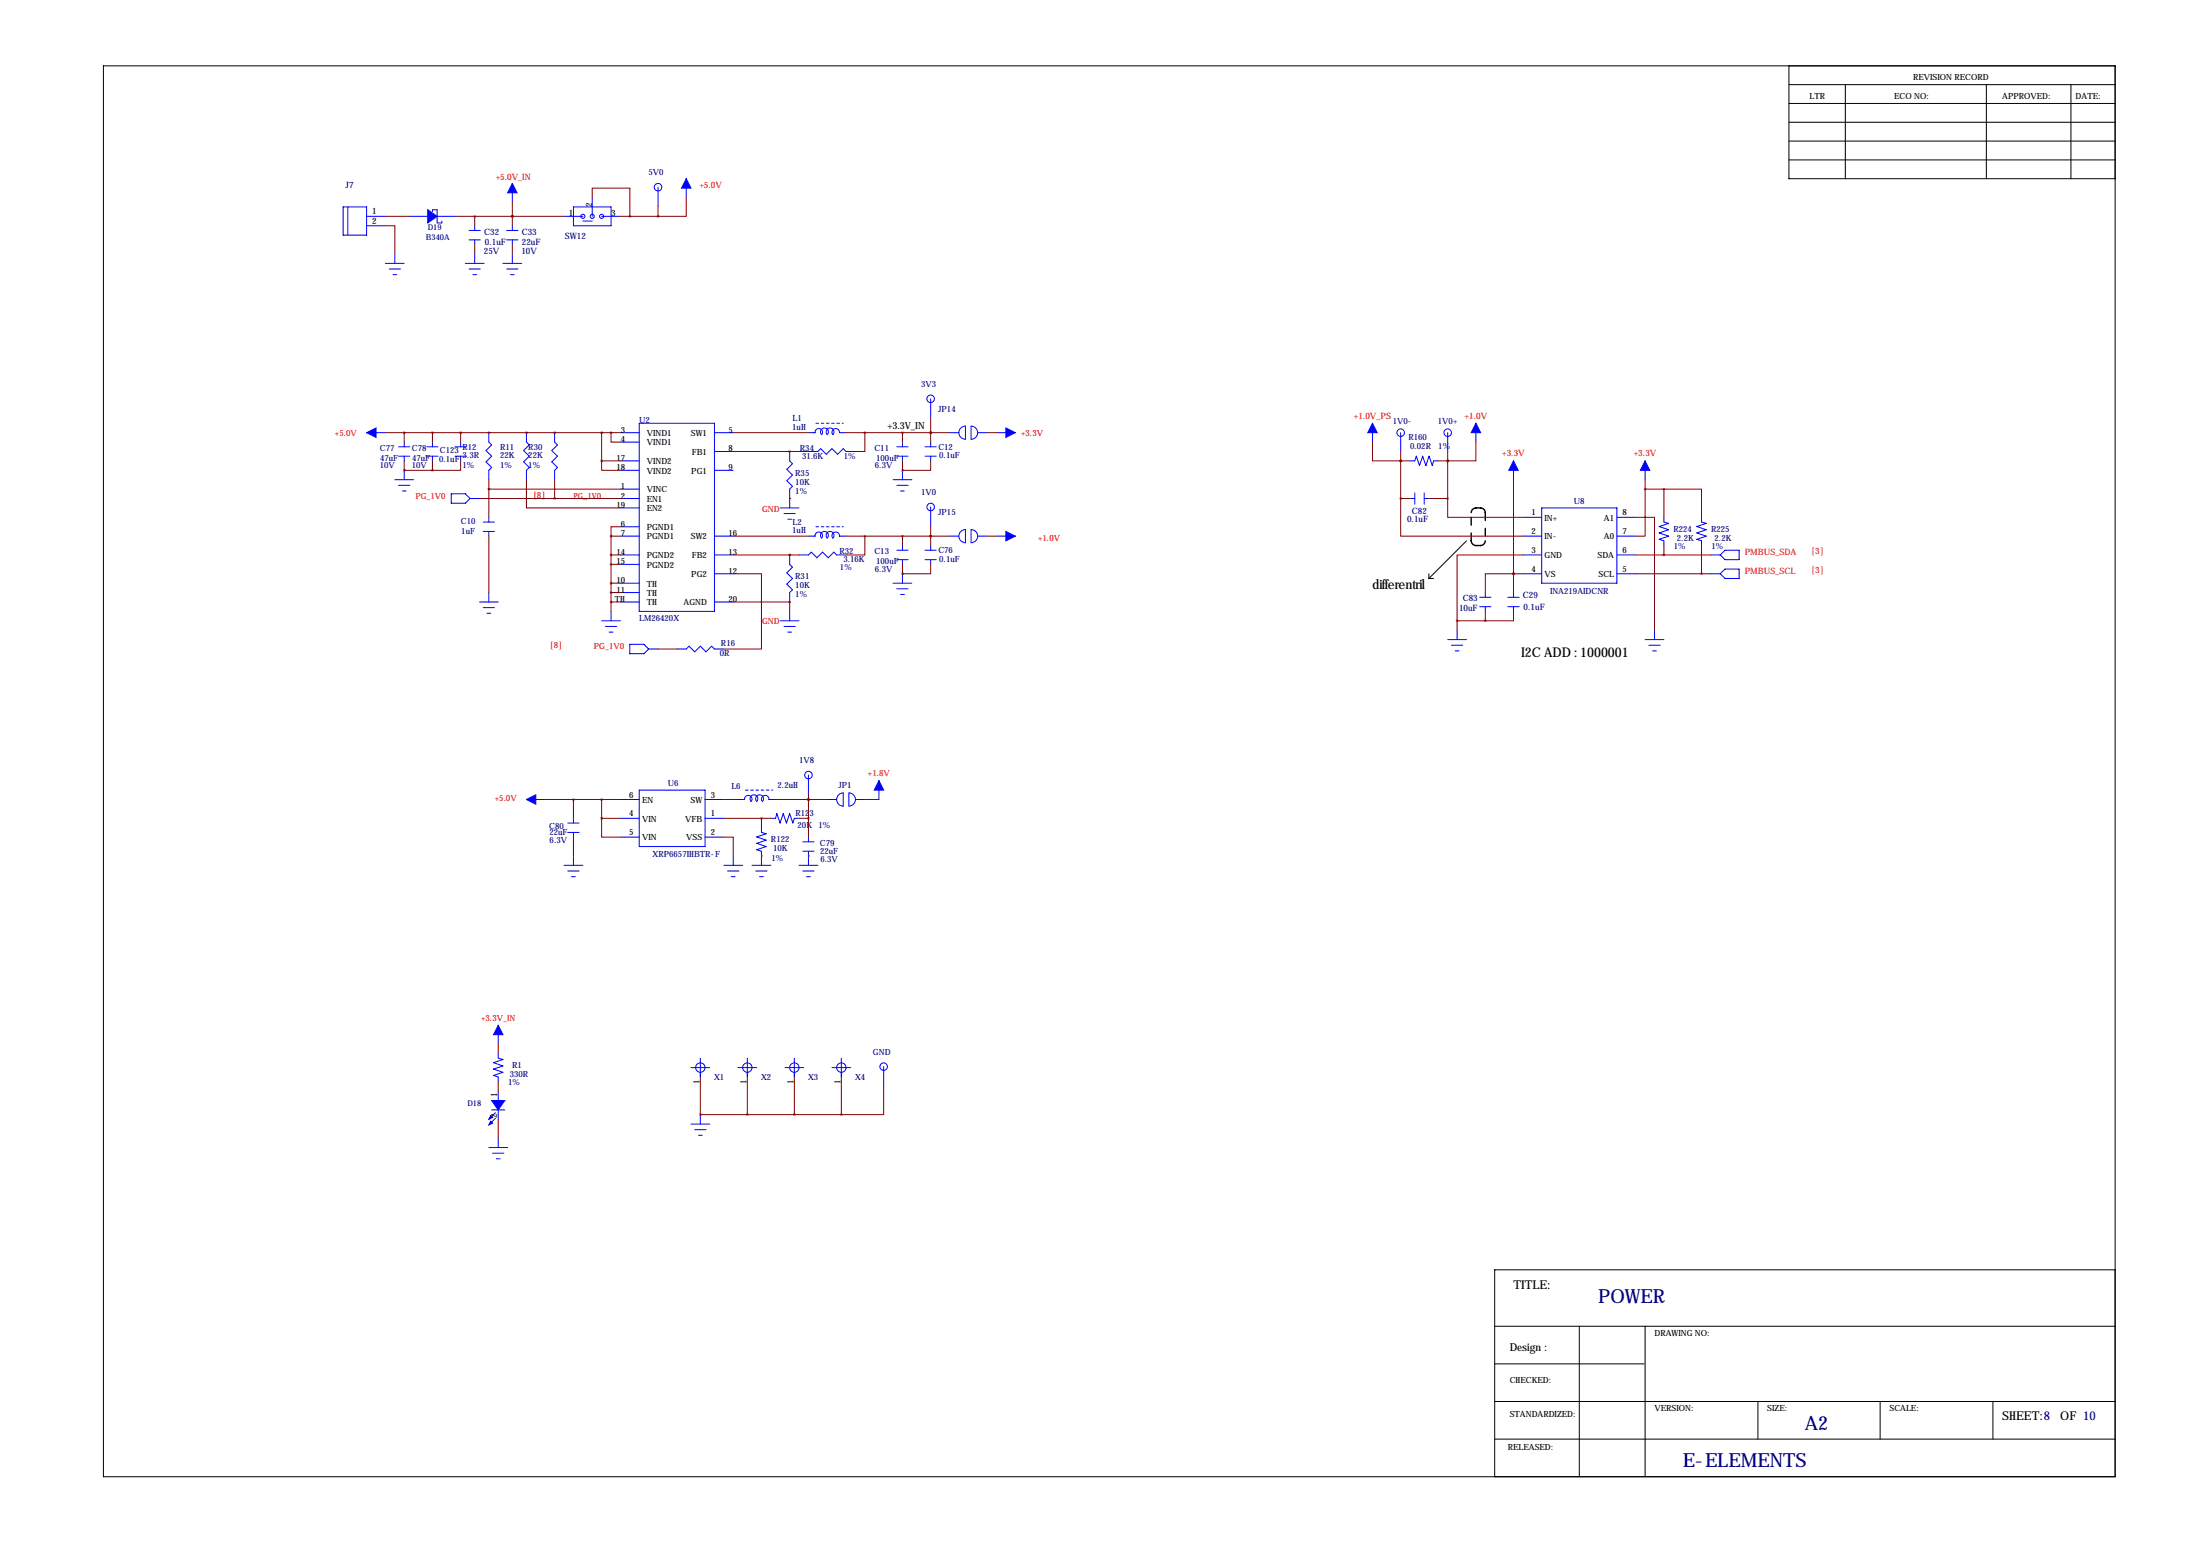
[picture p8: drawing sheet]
<svg xmlns="http://www.w3.org/2000/svg" width="594mm" height="419mm" viewBox="0 0 594 419" stroke-linecap="round" stroke-linejoin="round" font-family="sans-serif">
<g fill="none" stroke="#000" stroke-width=".27">
<path d="M27.9 17.8h543.6v381h-543.6zM483.4 17.8v30.5h88.1M483.4 22.9h88.1M483.4 27.9h88.1M483.4 33h88.1M483.4 38.1h88.1M498.6 22.9v25.4M536.7 22.9v25.4M559.6 22.9v25.4M483.4 43.2h88.1M386.1 154.9v1.3M386.1 156.2h1.3"/>
<path d="M396.2 146.1l-10.1 10.1M403.9 358.1h167.6M426.7 358.1v40.7M444.5 358.1v40.4M571.5 342.9h-167.6v55.9M403.9 378.5h167.6M403.9 368.3h40.3M475 378.5v10.1M508 378.5v10.1M538.5 378.5v10.1M403.9 388.6h167.6"/>
</g>
<path d="M398.8 137.2h1.2M398.8 137.2a1.32 1.32 0 0 0-1.3 1.2M401.3 138.5a1.32 1.32 0 0 0-1.3-1.3M401.3 138.4v7.6M397.5 146v-7.6M397.5 146a1.32 1.32 0 0 0 1.3 1.3M400 147.3a1.32 1.32 0 0 0 1.3-1.3M400 147.3h-1.2" fill="none" stroke="#000" stroke-width=".38" stroke-dasharray="2.1 2.1"/>
<g fill="none" stroke="#00f" stroke-width=".27">
<path d="M92.7 55.9h6.4v7.6h-6.4zM94 55.9v7.6M99.1 58.4h5M110.5 58.4h5.1M116.8 57.2v-.6h1.3v3.6h1.3v-.5M118.1 58.4h5.1M138.4 49.5v5.1M152.4 58.4h5.1M154.9 55.9h10.2v5.1h-10.2zM157.5 59.7h2.5M160 53.3v5.1M162.6 58.4h5"/>
<path d="M177.8 50.5v5.1M185.4 48.3v5M99.1 61h5M104.1 71.1h5.1M105.2 72.6h3M106.2 74.2h1M106.7 68.6v2.5M125.7 71.1h5.1M126.7 64.8h3.1M126.7 62.2h3.1M126.7 72.6h3.1M127.8 74.2h1"/>
<path d="M128.3 61v1.2M128.3 64.8v1.2M128.3 68.6v2.5M135.9 71.1h5.1M136.9 64.8h3.1M136.9 62.2h3.1M136.9 72.6h3.1M137.9 74.2h1M138.4 61v1.2M138.4 64.8v1.2M138.4 68.6v2.5M99.1 116.8h5"/>
<path d="M109.2 119.4v1.3M116.8 119.4v1.3M124.5 119.4v1.3M132.1 116.8v2.6l.7 .7-1.5 1.6 1.5 1.5-1.5 1.5 1.5 1.5-.7 .8v2.5M142.2 116.8v2.6l.8 .7-1.5 1.6 1.5 1.5-1.5 1.5 1.5 1.5-.8 .8v2.5M149.9 116.8v2.6l.7 .7-1.5 1.6 1.5 1.5-1.5 1.5 1.5 1.5-.7 .8v2.5M167.6 116.8h5.1M167.6 119.4h5.1M172.7 114.3h20.3v50.8h-20.3zM193 116.8h5.1M218.4 116.8h1.8a1.02 1.02 0 0 1 1.3-1 1.02 1.02 0 0 1 .5 1.6M222 117.4a1.07 1.07 0 0 1 0-1.5 1.07 1.07 0 0 1 1.5 0 1.07 1.07 0 0 1 0 1.5 1.06 1.06 0 0 1 .1-1.5 1.06 1.06 0 0 1 1.4 0 1.06 1.06 0 0 1 .1 1.5"/>
<path d="M228.6 116.8h-1.8a1.02 1.02 0 0 0-1.3-1 1.02 1.02 0 0 0-.5 1.6M243.8 119.4v1.3M251.5 107.7v5.1M251.5 119.4v1.3M256.5 116.8h2.6M259.6 115.6l1.3-.5v3.5a1.78 1.78 0 0 1-1.7-1.1 1.78 1.78 0 0 1 .4-1.9zM262.4 115.1a1.78 1.78 0 0 1 1.8 1.7 1.78 1.78 0 0 1-1.8 1.8zM264.2 116.8h2.5M269.2 116.8h5.1M370.8 114.3v5.1M378.5 116.8v5.1M391.2 116.8v5.1"/>
<path d="M398.8 114.3v5.1M106.7 129.5h5.1M107.7 123.2h3M107.7 120.6h3M107.7 131.1h3M108.7 132.6h1M109.2 123.2v1.3M109.2 127v2.5M115.3 123.2h3.1M115.3 120.6h3.1M116.8 123.2v1.3M121.9 133.3h3.8l1.3 1.3-1.3 1.3h-3.8z"/>
<path d="M122.9 123.2h3.1M122.9 120.6h3.1M124.5 123.2v1.3M127 134.6h2.5M132.1 139.7v1.3M167.6 124.5h5.1M167.6 127h5.1M167.6 132.1h5.1M167.6 134.6h5.1M167.6 137.2h5.1M193 127h5.1M193 121.9h5.1"/>
<path d="M210.8 137.2h5.1M211.8 138.7h3.1M213.4 121.9v2.6l.7 .7-1.5 1.5 1.5 1.6-1.5 1.5 1.5 1.5-.7 .8v5.1M218.4 121.9h2.6l.7-.7 1.6 1.5 1.5-1.5 1.5 1.5 1.5-1.5 .8 .7h2.5M241.3 129.5h5.1M242.3 123.2h3.1M242.3 120.6h3.1M242.3 131.1h3.1M243.3 132.6h1M243.8 123.2v1.3M243.8 127v2.5M249.9 123.2h3.1"/>
<path d="M249.9 120.6h3.1M251.5 123.2v1.3M251.5 136.9v5.1M381 124.5h1.3l.4-1.3 .8 2.5 .9-2.5 .9 2.5 .8-2.5 .9 2.5 .3-1.2h1.3M381 134.6h1.3M382.3 133.1v3M384.8 134.6h1.3M384.8 133.1v3M408.9 124.5v5M411.5 139.7h5.1M416.6 137.2h20.3v20.3h-20.3zM436.9 139.7h5.1"/>
<path d="M444.5 124.5v5M449.6 139.7v1.3l1.3 .3-2.6 .9 2.6 .9-2.6 .8 2.6 .9-2.6 .8 1.3 .5v1.2M459.7 139.7v1.3l1.3 .3-2.5 .9 2.5 .9-2.5 .8 2.5 .9-2.5 .8 1.2 .5v1.2M130.6 143.5h3M130.6 141h3M132.1 143.5v1.3M167.6 142.2h5.1M167.6 144.8h5.1M167.6 149.9h5.1M167.6 152.4h5.1M167.6 157.5h5.1M193 144.8h5.1"/>
<path d="M193 149.9h5.1M193 154.9h5.1M212.9 140.2h1M213.4 149.9v2.5l.7 .8-1.5 1.5 1.5 1.5-1.5 1.5 1.5 1.6-.7 .7v2.6M215.9 149.9h2.5l.8-.8 1.5 1.5 1.5-1.5 1.6 1.5 1.5-1.5 .8 .8h2.5M218.4 144.8h1.8a1.02 1.02 0 0 1 1.3-1.1 1.02 1.02 0 0 1 .5 1.6M222 145.3a1.07 1.07 0 0 1 0-1.5 1.07 1.07 0 0 1 1.5 0 1.07 1.07 0 0 1 0 1.5 1.06 1.06 0 0 1 .1-1.5 1.06 1.06 0 0 1 1.4 0 1.06 1.06 0 0 1 .1 1.5M228.6 144.8h-1.8a1.02 1.02 0 0 0-1.3-1.1 1.02 1.02 0 0 0-.5 1.6M241.3 157.5h5.1M242.3 151.1h3.1M242.3 148.6h3.1M242.3 159h3.1"/>
<path d="M243.8 147.3v1.3M243.8 151.1v1.3M243.8 154.9v2.6M249.9 151.1h3.1M249.9 148.6h3.1M251.5 147.3v1.3M251.5 151.1v1.3M256.5 144.8h2.6M259.6 143.5l1.3-.5v3.6a1.78 1.78 0 0 1-1.7-1.1 1.78 1.78 0 0 1 .4-2zM262.4 143a1.78 1.78 0 0 1 1.8 1.8 1.78 1.78 0 0 1-1.8 1.8zM264.2 144.8h2.5M269.2 144.8h5.1"/>
<path d="M411.5 144.8h5.1M411.5 149.9h5.1M411.5 154.9h5.1M436.9 144.8h5.1M436.9 149.9h5.1M436.9 154.9h5.1M462.3 149.9h2.5M462.3 154.9h2.5M464.8 149.9l1.3-1.3h3.8v2.5h-3.8zM464.8 154.9l1.3-1.2h3.8v2.5h-3.8zM129.5 162.6h5.1M130.6 164.1h3"/>
<path d="M131.6 165.6h1M132.1 160v2.6M162.6 167.6h5M163.6 169.2h3M164.6 170.7h1M165.1 165.1v2.5M167.6 162.6h5.1M167.6 160h5.1M170.2 174h3.8l1.3 1.3-1.3 1.2h-3.8zM175.3 175.3h2.5M182.9 175.3h2.5l.8-.8 1.5 1.5 1.5-1.5 1.6 1.5 1.5-1.5 .7 .8h2.6M193 162.6h5.1"/>
<path d="M210.8 167.6h5.1M211.8 169.2h3.1M212.9 170.7h1M213.4 165.1v2.5M243.3 160.5h1M391.2 172.7h5M392.2 174.2h3M393.2 175.8h1M393.7 170.2v2.5M399.8 163.8h3M399.8 161.3h3M401.3 160v1.3"/>
<path d="M401.3 163.8v1.3M407.4 163.8h3.1M407.4 161.3h3.1M408.9 160v1.3M408.9 163.8v1.3M444.5 172.7h5.1M445.5 174.2h3.1M446.5 175.8h1M447 170.2v2.5M142.2 215.9h5.1M167.6 215.9h5.1M172.7 213.4h17.8v15.2h-17.8z"/>
<path d="M190.5 215.9h5.1M199.4 215.9h1.8a1.02 1.02 0 0 1 1.3-1.1 1.02 1.02 0 0 1 .5 1.6M202.9 216.4a1.07 1.07 0 0 1 .1-1.5 1.07 1.07 0 0 1 1.5 0 1.07 1.07 0 0 1 0 1.5 1.06 1.06 0 0 1 0-1.5 1.06 1.06 0 0 1 1.5 0 1.06 1.06 0 0 1 0 1.5M209.5 215.9h-1.7a1.02 1.02 0 0 0-1.3-1.1 1.02 1.02 0 0 0-.5 1.6M218.4 209.3v5.1M223.5 215.9h2.6M226.6 214.6l1.2-.5v3.6a1.78 1.78 0 0 1-1.6-1.1 1.78 1.78 0 0 1 .4-2zM229.4 214.1a1.78 1.78 0 0 1 1.7 1.8 1.78 1.78 0 0 1-1.7 1.8zM231.1 215.9h2.6M237.5 210.8v5.1M152.4 233.7h5.1M153.4 224.8h3.1"/>
<path d="M153.4 222.2h3.1M153.4 235.2h3.1M154.4 236.7h1M154.9 221v1.3M154.9 224.8v1.3M154.9 231.1v2.6M167.6 221h5.1M167.6 226.1h5.1M190.5 221h5.1M190.5 226.1h5.1M195.6 233.7h5.1M196.6 235.2h3"/>
<path d="M197.6 236.7h1M198.1 231.1v2.6M203.2 233.7h5.1M204.2 235.2h3.1M205.2 236.7h1M205.7 223.5v1.3l1.3 .3-2.5 .9 2.5 .9-2.5 .8 2.5 .9-2.5 .9 1.2 .4v3.8M208.3 221h1.3l.3-1.3 .9 2.6 .8-2.6 .9 2.6 .9-2.6 .8 2.6 .4-1.3h1.3M215.9 233.7h5.1M216.9 229.9h3.1M216.9 227.3h3.1M216.9 235.2h3.1M217.9 236.7h1"/>
<path d="M218.4 226.1v1.2M218.4 229.9v3.8M134.6 276.9v5M132.8 299.7h3.6M134.6 284.5v1.2l1.3 .4-2.5 .9 2.5 .8-2.5 .9 2.5 .9-2.5 .8 1.2 .4v1.3M134.6 294.6v2.6M134.6 299.7v2.6M186.7 288.3h5.1M189.2 285.8v5M199.4 288.3h5.1M201.9 285.8v5M212.1 288.3h5.1"/>
<path d="M214.6 285.8v5M224.8 288.3h5.1M227.3 285.8v5M238.8 288v5.1M132.1 309.9h5.1M133.1 311.4h3M133.9 300.5l-1.6 1.5M133.9 302l-1.6 1.5M134.1 312.9h1M134.6 307.3v2.6M186.7 303.5h5.1M187.7 305.1h3.1"/>
<path d="M188.7 306.6h1M189.2 301v2.5"/>
<circle cx="157.5" cy="58.4" r=".56"/>
<circle cx="160" cy="58.4" r=".56"/>
<circle cx="162.6" cy="58.4" r=".56"/>
<circle cx="177.8" cy="50.5" r="1.02"/>
<circle cx="251.5" cy="107.7" r="1.02"/>
<circle cx="378.5" cy="116.8" r="1.02"/>
<circle cx="391.2" cy="116.8" r="1.02"/>
<circle cx="251.5" cy="136.9" r="1.02"/>
<circle cx="218.4" cy="209.3" r="1.02"/>
<circle cx="189.2" cy="288.3" r="1.27"/>
<circle cx="201.9" cy="288.3" r="1.27"/>
<circle cx="214.6" cy="288.3" r="1.27"/>
<circle cx="227.3" cy="288.3" r="1.27"/>
<circle cx="238.8" cy="288" r="1.02"/>
</g>
<path d="M220.5 114.3h7.3M220.5 142.2h7.3M201.4 213.4h7.4" fill="none" stroke="#00f" stroke-width=".27" stroke-dasharray=".7 .7"/>
<g fill="#00f" stroke="#00f" stroke-width=".27">
<path d="M132.8 297.2h3.6l-1.8 2.5z"/>
<path d="M132.6 302.8l.5 .5-1 .5z"/>
<path d="M132.6 301.2l.5 .6-1 .5z"/>
<path d="M115.6 56.6l2.5 1.8-2.5 1.8z"/>
<path d="M142.2 215.9l2.6-1.3v2.6z"/>
<path d="M237.5 210.8l1.3 2.6h-2.6z"/>
<path d="M134.6 276.9l1.3 2.5h-2.5z"/>
<path d="M271.8 143.5l2.5 1.3-2.5 1.3z"/>
<path d="M271.8 115.6l2.5 1.2-2.5 1.3z"/>
<path d="M99.1 116.8l2.5-1.2v2.5z"/>
<path d="M138.4 49.5l1.3 2.6h-2.5z"/>
<path d="M185.4 48.3l1.3 2.5h-2.6z"/>
<path d="M444.5 124.5l1.3 2.5h-2.6z"/>
<path d="M408.9 124.5l1.3 2.5h-2.5z"/>
<path d="M398.8 114.3l1.3 2.5h-2.6z"/>
<path d="M370.8 114.3l1.3 2.5h-2.5z"/>
</g>
<g fill="none" stroke="#800000" stroke-width=".27">
<path d="M104.1 58.4h6.4M123.2 58.4h29.2M128.3 58.4v2.6M138.4 58.4h.1M138.4 54.6v6.4M160 53.3v-2.5h10.2v7.6M167.6 58.4h10.2M177.8 55.6v2.8M185.4 53.3v5.1h-7.6M104.1 61h2.6v7.6M128.3 66v2.6M138.4 66v2.6"/>
<path d="M104.1 116.8h63.5M109.2 116.8v2.6M116.8 116.8v2.6M124.5 116.8v2.6M132.1 116.8h.1M142.2 116.8h.1M149.9 116.8h.1M162.6 116.8v7.7M165.1 116.8v2.6h2.5M198.1 116.8h20.3M228.6 116.8h27.9M233.7 116.8v5.1h-2.6"/>
<path d="M243.8 116.8v2.6M251.5 116.8h.1M251.5 112.8v6.6M266.7 116.8h2.5M370.8 119.4v5.1h7.7M398.8 119.4v5.1h-7.6M109.2 127h.1M109.2 124.5v2.5M109.2 127h7.6M116.8 124.5v2.5M124.5 124.5v2.5h-7.7M129.5 134.6h38.1"/>
<path d="M132.1 132.1h35.5M132.1 129.5v10.2M142.2 129.5v7.7h25.4M149.9 129.5v5.1M162.6 124.5v2.5h5M162.6 124.5h5M198.1 121.9h20.3M213.4 121.9h.1M213.4 134.6h.1M243.8 127h.1M243.8 124.5v2.5M251.5 124.5v2.5h-7.7"/>
<path d="M378.5 134.6v10.2h33M378.5 124.5h.1M378.5 124.5h2.5M378.5 134.6h2.5M378.5 121.9v12.7M386.1 134.6h5.1M388.6 124.5h2.6M391.2 134.6v5.1h20.3M391.2 124.5h.1M391.2 121.9v12.7M408.9 129.5v30.5M442 139.7h5v30.5"/>
<path d="M444.5 132.1v12.7h-2.5M444.5 132.1h5.1M444.5 129.5v2.6M449.6 132.1h10.1v7.6M449.6 132.1v7.6M132.1 144.8v15.2M165.1 144.8h2.5M165.1 144.8v20.3M165.1 149.9h2.5M165.1 152.4h2.5M165.1 157.5h2.5M167.6 142.2h-2.5v2.6"/>
<path d="M198.1 154.9h7.6v20.4h-10.1M198.1 144.8h20.3M198.1 149.9h17.8M213.4 149.9h.1M228.6 144.8h27.9M233.7 144.8v5.1h-5.1M243.8 154.9h.1M243.8 144.8v2.5M243.8 152.4v2.5M251.5 152.4v2.5h-7.7M251.5 144.8h.1M251.5 142v5.3"/>
<path d="M266.7 144.8h2.5M408.9 154.9h.1M408.9 154.9h-7.6v5.1M408.9 154.9h2.6M411.5 149.9h-17.8v17.7M442 149.9h20.3M442 154.9h20.3M449.6 147.3v2.6M459.7 147.3v7.6M165.1 160h2.5M165.1 162.6h2.5M177.8 175.3h5.1"/>
<path d="M198.1 162.6h15.3M213.4 162.6h.1M213.4 162.6v2.5M393.7 167.6v2.6M393.7 167.6h7.6M401.3 165.1v2.5M408.9 165.1v2.5h-7.6M147.3 215.9h20.3M154.9 215.9v5.1M162.6 215.9v5.1M195.6 215.9h3.8M209.6 215.9h13.9"/>
<path d="M218.4 215.9h.1M218.4 214.4v11.7M233.7 215.9h3.8M154.9 226.1v5M162.6 221v5.1h5M162.6 221h5M195.6 226.1h2.5v5M195.6 221h12.7M205.7 231.1h.1M205.7 221v2.5M215.9 221h2.5M218.4 231.1h.1"/>
<path d="M134.6 281.9v2.6M134.6 292.1v2.5M189.2 290.8v10.2M201.9 290.8v10.2M214.6 290.8v10.2M227.3 290.8v10.2M238.8 293.1v7.9h-11.5M134.6 302.3v5M189.2 301h.1M189.2 301h38.1"/>
</g>
<path d="M205.7 221a.05 .05 0 0 0 .1 0 .05 .05 0 0 0-.1 0zM218.4 221a.05 .05 0 0 0 .1 0 .05 .05 0 0 0-.1 0zM218.4 215.9a.05 .05 0 0 0 .1 0 .05 .05 0 0 0-.1 0zM162.5 221a.05 .05 0 0 0 .1 0 .05 .05 0 0 0-.1 0zM162.5 215.9a.05 .05 0 0 0 .1 0 .05 .05 0 0 0-.1 0zM154.9 215.9a.05 .05 0 0 0 .1 0 .05 .05 0 0 0-.1 0zM218.4 215.9a.05 .05 0 0 0 .1 0 .05 .05 0 0 0-.1 0zM189.2 301a.05 .05 0 0 0 .1 0 .05 .05 0 0 0-.1 0zM201.9 301a.05 .05 0 0 0 .1 0 .05 .05 0 0 0-.1 0zM214.6 301a.05 .05 0 0 0 .1 0 .05 .05 0 0 0-.1 0zM162.5 124.5a.05 .05 0 0 0 .1 0 .05 .05 0 0 0-.1 0zM213.3 121.9a.05 .05 0 0 0 .1 0 .05 .05 0 0 0-.1 0zM142.2 116.8a.05 .05 0 0 0 .1 0 .05 .05 0 0 0-.1 0zM243.8 116.8a.05 .05 0 0 0 .1 0 .05 .05 0 0 0-.1 0zM251.4 116.8a.05 .05 0 0 0 .1 0 .05 .05 0 0 0-.1 0zM243.8 127a.05 .05 0 0 0 .1 0 .05 .05 0 0 0-.1 0zM243.8 154.9a.05 .05 0 0 0 .1 0 .05 .05 0 0 0-.1 0zM243.8 144.8a.05 .05 0 0 0 .1 0 .05 .05 0 0 0-.1 0zM251.4 144.8a.05 .05 0 0 0 .1 0 .05 .05 0 0 0-.1 0zM162.5 116.8a.05 .05 0 0 0 .1 0 .05 .05 0 0 0-.1 0zM149.8 116.8a.05 .05 0 0 0 .1 0 .05 .05 0 0 0-.1 0zM149.8 134.6a.05 .05 0 0 0 .1 0 .05 .05 0 0 0-.1 0zM116.8 116.8a.05 .05 0 0 0 .1 0 .05 .05 0 0 0-.1 0zM213.3 149.9a.05 .05 0 0 0 .1 0 .05 .05 0 0 0-.1 0zM213.3 162.6a.05 .05 0 0 0 .1 0 .05 .05 0 0 0-.1 0zM124.4 116.8a.05 .05 0 0 0 .1 0 .05 .05 0 0 0-.1 0zM116.8 127a.05 .05 0 0 0 .1 0 .05 .05 0 0 0-.1 0zM128.2 58.4a.05 .05 0 0 0 .1 0 .05 .05 0 0 0-.1 0zM138.4 58.4a.05 .05 0 0 0 .1 0 .05 .05 0 0 0-.1 0zM138.4 58.4a.05 .05 0 0 0 .1 0 .05 .05 0 0 0-.1 0zM391.1 134.6a.05 .05 0 0 0 .1 0 .05 .05 0 0 0-.1 0zM391.1 124.5a.05 .05 0 0 0 .1 0 .05 .05 0 0 0-.1 0zM378.4 134.6a.05 .05 0 0 0 .1 0 .05 .05 0 0 0-.1 0zM378.4 124.5a.05 .05 0 0 0 .1 0 .05 .05 0 0 0-.1 0zM459.7 154.9a.05 .05 0 0 0 .1 0 .05 .05 0 0 0-.1 0zM408.9 154.9a.05 .05 0 0 0 .1 0 .05 .05 0 0 0-.1 0zM408.9 154.9a.05 .05 0 0 0 .1 0 .05 .05 0 0 0-.1 0zM378.4 124.5a.05 .05 0 0 0 .1 0 .05 .05 0 0 0-.1 0zM391.1 124.5a.05 .05 0 0 0 .1 0 .05 .05 0 0 0-.1 0zM251.4 116.8a.05 .05 0 0 0 .1 0 .05 .05 0 0 0-.1 0zM251.4 144.8a.05 .05 0 0 0 .1 0 .05 .05 0 0 0-.1 0zM227.3 301a.05 .05 0 0 0 .1 0 .05 .05 0 0 0-.1 0z" fill="#800000" stroke="#800000" stroke-width=".63"/>
<g font-size="5.3" fill="#000080">
<text x="431.8" y="351.8">POWER</text>
<text x="487.7" y="386.1">A2</text>
<text x="454.7" y="396.2">E-ELEMENTS</text>
</g>
<g font-size="3.6">
<text x="370.8" y="159">differentril</text>
<text x="411" y="177.3">I2C ADD : 1000001</text>
</g>
<g font-size="3.3">
<text x="408.9" y="348">TITLE:</text>
<text x="541" y="383.5">SHEET:8</text>
<text x="556.7" y="383.5">OF 10</text>
</g>
<text font-size="3" x="407.9" y="364.7">Design :</text>
<text font-size="2.6" x="239.8" y="115.8">+3.3V_IN</text>
<g font-size="2.4" fill="#000080">
<text x="93.3" y="50.8">J7</text>
<text x="130.8" y="63.3">C32</text>
<text x="141" y="63.3">C33</text>
<text x="152.6" y="64.5">SW12</text>
<text x="130.7" y="68.6">25V</text>
<text x="131" y="66">0.1uF</text>
<text x="140.9" y="68.6">10V</text>
<text x="141" y="66">22uF</text>
<text x="380.2" y="141.1">0.1uF</text>
<text x="381.5" y="138.7">C82</text>
<text x="411.5" y="161.4">C29</text>
<text x="394.2" y="165.1">10uF</text>
<text x="395.2" y="162.4">C83</text>
<text x="411.7" y="164.6">0.1uF</text>
</g>
<g font-size="2.4" fill="#f00">
<text x="133.9" y="48.6">+5.0V_IN</text>
<text x="189" y="50.8">+5.0V</text>
<text x="365.8" y="113">+1.0V_PS</text>
<text x="395.7" y="113">+1.0V</text>
<text x="405.9" y="123.2">+3.3V</text>
<text x="441.4" y="123.2">+3.3V</text>
<text x="471.4" y="149.9">PMBUS_SDA</text>
<text x="489.4" y="149.7">[3]</text>
<text x="471.4" y="154.9">PMBUS_SCL</text>
<text x="489.4" y="154.8">[3]</text>
</g>
<g font-size="2.4">
<text x="100.6" y="57.9">1</text>
<text x="153.7" y="58.4">1</text>
<text x="160" y="55.9" transform="rotate(-90 160 55.9)">2</text>
<text x="165.1" y="58.4">3</text>
<text x="100.6" y="60.5">2</text>
<text x="134.4" y="296.2" transform="rotate(-90 134.4 296.2)">1</text>
<text x="134.4" y="302" transform="rotate(-90 134.4 302)">2</text>
</g>
<g font-size="2.3">
<text x="516.9" y="21.6">REVISION RECORD</text>
<text x="489" y="26.7">LTR</text>
<text x="511.8" y="26.7">ECO NO:</text>
<text x="541" y="26.7">APPROVED:</text>
<text x="560.8" y="26.7">DATE:</text>
<text x="167.7" y="116.8">3</text>
<text x="167.7" y="119.4">4</text>
<text x="174.8" y="117.7">VIND1</text>
<text x="186.7" y="117.7">SW1</text>
<text x="196.9" y="116.8">5</text>
<text x="166.5" y="124.5">17</text>
<text x="174.8" y="120.3">VIND1</text>
<text x="174.8" y="125.4">VIND2</text>
<text x="186.9" y="122.8">FB1</text>
<text x="196.9" y="121.9">8</text>
<text x="166.5" y="127">18</text>
<text x="174.8" y="127.9">VIND2</text>
<text x="186.8" y="127.9">PG1</text>
<text x="196.9" y="127">9</text>
<text x="166.5" y="137.2">19</text>
<text x="167.7" y="132.1">1</text>
<text x="167.7" y="134.6">2</text>
<text x="174.8" y="133">VINC</text>
<text x="174.8" y="135.5">EN1</text>
<text x="167.7" y="142.2">6</text>
<text x="174.8" y="143.1">PGND1</text>
<text x="174.8" y="138.1">EN2</text>
<text x="413.8" y="139.2">1</text>
<text x="417.3" y="140.6">IN+</text>
<text x="433.3" y="140.6">A1</text>
<text x="438.4" y="139.2">8</text>
<text x="166.5" y="149.9">14</text>
<text x="167.7" y="144.8">7</text>
<text x="174.8" y="145.7">PGND1</text>
<text x="186.7" y="145.7">SW2</text>
<text x="196.9" y="149.9">13</text>
<text x="196.9" y="144.8">16</text>
<text x="413.8" y="149.4">3</text>
<text x="413.8" y="144.3">2</text>
<text x="417.3" y="145.7">IN-</text>
<text x="433.3" y="145.7">A0</text>
<text x="438.4" y="144.3">7</text>
<text x="438.4" y="149.4">6</text>
<text x="166.5" y="152.4">15</text>
<text x="174.8" y="150.8">PGND2</text>
<text x="174.8" y="153.3">PGND2</text>
<text x="186.8" y="155.8">PG2</text>
<text x="186.9" y="150.8">FB2</text>
<text x="196.9" y="154.9">12</text>
<text x="413.8" y="154.4">4</text>
<text x="417.3" y="155.8">VS</text>
<text x="417.3" y="150.8">GND</text>
<text x="431.6" y="150.8">SDA</text>
<text x="431.9" y="155.8">SCL</text>
<text x="438.4" y="154.4">5</text>
<text x="166.5" y="157.5">10</text>
<text x="166.5" y="160">11</text>
<text x="174.8" y="158.4">TH</text>
<text x="174.8" y="160.9">TH</text>
<text x="166.1" y="162.6">TH</text>
<text x="174.8" y="163.5">TH</text>
<text x="184.7" y="163.5">AGND</text>
<text x="196.9" y="162.6">20</text>
<text x="170" y="215.4">6</text>
<text x="192" y="215.4">3</text>
<text x="170" y="220.5">4</text>
<text x="173.5" y="221.9">VIN</text>
<text x="173.5" y="216.8">EN</text>
<text x="185.1" y="221.9">VFB</text>
<text x="186.6" y="216.8">SW</text>
<text x="192" y="220.5">1</text>
<text x="170" y="225.6">5</text>
<text x="173.5" y="227">VIN</text>
<text x="185.4" y="227">VSS</text>
<text x="192" y="225.6">2</text>
<text x="189" y="292.8" transform="rotate(-90 189 292.8)">1</text>
<text x="201.7" y="292.8" transform="rotate(-90 201.7 292.8)">1</text>
<text x="214.4" y="292.8" transform="rotate(-90 214.4 292.8)">1</text>
<text x="227.1" y="292.8" transform="rotate(-90 227.1 292.8)">1</text>
<text x="447" y="360.7">DRAWING NO:</text>
<text x="407.9" y="373.4">CHECKED:</text>
<text x="407.9" y="382.5">STANDARDIZED:</text>
<text x="447" y="381">VERSION:</text>
<text x="477.5" y="381">SIZE:</text>
<text x="510.5" y="381">SCALE:</text>
<text x="407.4" y="391.7">RELEASED:</text>
</g>
<g font-size="2.3" fill="#000080">
<text x="175.2" y="47.3">5V0</text>
<text x="248.9" y="104.4">3V3</text>
<text x="214.1" y="113.8">L1</text>
<text x="253.5" y="111.3">JP14</text>
<text x="172.7" y="114.3">U2</text>
<text x="214.1" y="116.1">1uH</text>
<text x="376.3" y="114.6">1V0-</text>
<text x="380.5" y="118.9">R160</text>
<text x="388.5" y="114.6">1V0+</text>
<text x="102.7" y="121.7">C77</text>
<text x="102.7" y="124.5">47uF</text>
<text x="111.3" y="121.7">C78</text>
<text x="111.4" y="124.5">47uF</text>
<text x="118.6" y="124.7">0.1uF</text>
<text x="118.8" y="122.4">C123</text>
<text x="125" y="121.4">R12</text>
<text x="125" y="123.7">3.3R</text>
<text x="135.1" y="121.4">R11</text>
<text x="135.1" y="123.7">22K</text>
<text x="142.7" y="121.4">R30</text>
<text x="142.7" y="123.7">22K</text>
<text x="216.1" y="121.7">R34</text>
<text x="216.7" y="124">31.6K</text>
<text x="228" y="124">1%</text>
<text x="236.3" y="121.7">C11</text>
<text x="236.7" y="124.5">100uF</text>
<text x="253.5" y="121.4">C12</text>
<text x="253.8" y="123.7">0.1uF</text>
<text x="381" y="121.2">0.02R</text>
<text x="388.6" y="121.2">1%</text>
<text x="102.6" y="126.5">10V</text>
<text x="111.2" y="126.5">10V</text>
<text x="125" y="126.3">1%</text>
<text x="135.1" y="126.3">1%</text>
<text x="142.7" y="126.3">1%</text>
<text x="214.9" y="128.5">R35</text>
<text x="214.9" y="130.8">10K</text>
<text x="236.4" y="126.5">6.3V</text>
<text x="214.9" y="133.4">1%</text>
<text x="248.9" y="133.6">1V0</text>
<text x="425.3" y="136.1">U8</text>
<text x="124.5" y="141.5">C10</text>
<text x="214.1" y="141.7">L2</text>
<text x="253.5" y="139.2">JP15</text>
<text x="452.2" y="143.5">R224</text>
<text x="462.3" y="143.5">R225</text>
<text x="124.6" y="144.3">1uF</text>
<text x="214.1" y="144">1uH</text>
<text x="226.8" y="149.6">R32</text>
<text x="236.3" y="149.6">C13</text>
<text x="253.5" y="149.4">C76</text>
<text x="452.3" y="148.3">1%</text>
<text x="453.1" y="146.1">2.2K</text>
<text x="462.4" y="148.3">1%</text>
<text x="463.3" y="146.1">2.2K</text>
<text x="227" y="153.9">1%</text>
<text x="227.9" y="151.9">3.16K</text>
<text x="236.4" y="154.4">6.3V</text>
<text x="236.7" y="152.4">100uF</text>
<text x="253.8" y="151.7">0.1uF</text>
<text x="214.9" y="156.5">R31</text>
<text x="214.9" y="161.3">1%</text>
<text x="214.9" y="158.8">10K</text>
<text x="418.8" y="160.3">INA219AIDCNR</text>
<text x="172.7" y="167.6">LM26420X</text>
<text x="194.5" y="177.1">0R</text>
<text x="194.8" y="174.5">R16</text>
<text x="215.9" y="206">1V8</text>
<text x="180.4" y="212.3">U6</text>
<text x="197.6" y="213.1">L6</text>
<text x="210.1" y="212.9">2.2uH</text>
<text x="226.6" y="212.9">JP1</text>
<text x="214.9" y="220.2">R123</text>
<text x="148.4" y="223.8">C80</text>
<text x="148.4" y="225.6">22uF</text>
<text x="148.5" y="227.6">6.3V</text>
<text x="208.3" y="227.4">R122</text>
<text x="215.5" y="223.5">20K 1%</text>
<text x="176.3" y="231.4">XRP6657IHBTR-F</text>
<text x="208.4" y="232.4">1%</text>
<text x="208.9" y="229.9">10K</text>
<text x="221.5" y="228.4">C79</text>
<text x="221.6" y="230.6">22uF</text>
<text x="221.7" y="232.7">6.3V</text>
<text x="235.9" y="284.8">GND</text>
<text x="137.3" y="293.1">1%</text>
<text x="137.7" y="290.8">330R</text>
<text x="138.4" y="288.3">R1</text>
<text x="192.9" y="291.6">X1</text>
<text x="205.6" y="291.6">X2</text>
<text x="218.3" y="291.6">X3</text>
<text x="231" y="291.6">X4</text>
</g>
<g font-size="2.3" fill="#f00">
<text x="90.5" y="117.9">+5.0V</text>
<text x="275.9" y="117.6">+3.3V</text>
<text x="112.2" y="134.6">PG_1V0</text>
<text x="144" y="134.4">[8]</text>
<text x="154.9" y="134.6">PG_1V0</text>
<text x="205.9" y="138.2">GND</text>
<text x="280.5" y="146.1">+1.0V</text>
<text x="205.9" y="168.4">GND</text>
<text x="148.6" y="175">[8]</text>
<text x="160.5" y="175.3">PG_1V0</text>
<text x="234.5" y="209.5">+1.8V</text>
<text x="133.7" y="216.4">+5.0V</text>
<text x="130" y="275.6">+3.3V_IN</text>
</g>
<g font-size="2.2" fill="#000080">
<text x="115.1" y="64.8">B340A</text>
<text x="115.6" y="62.2">D19</text>
<text x="126.3" y="298.7">D18</text>
</g>
</svg>
